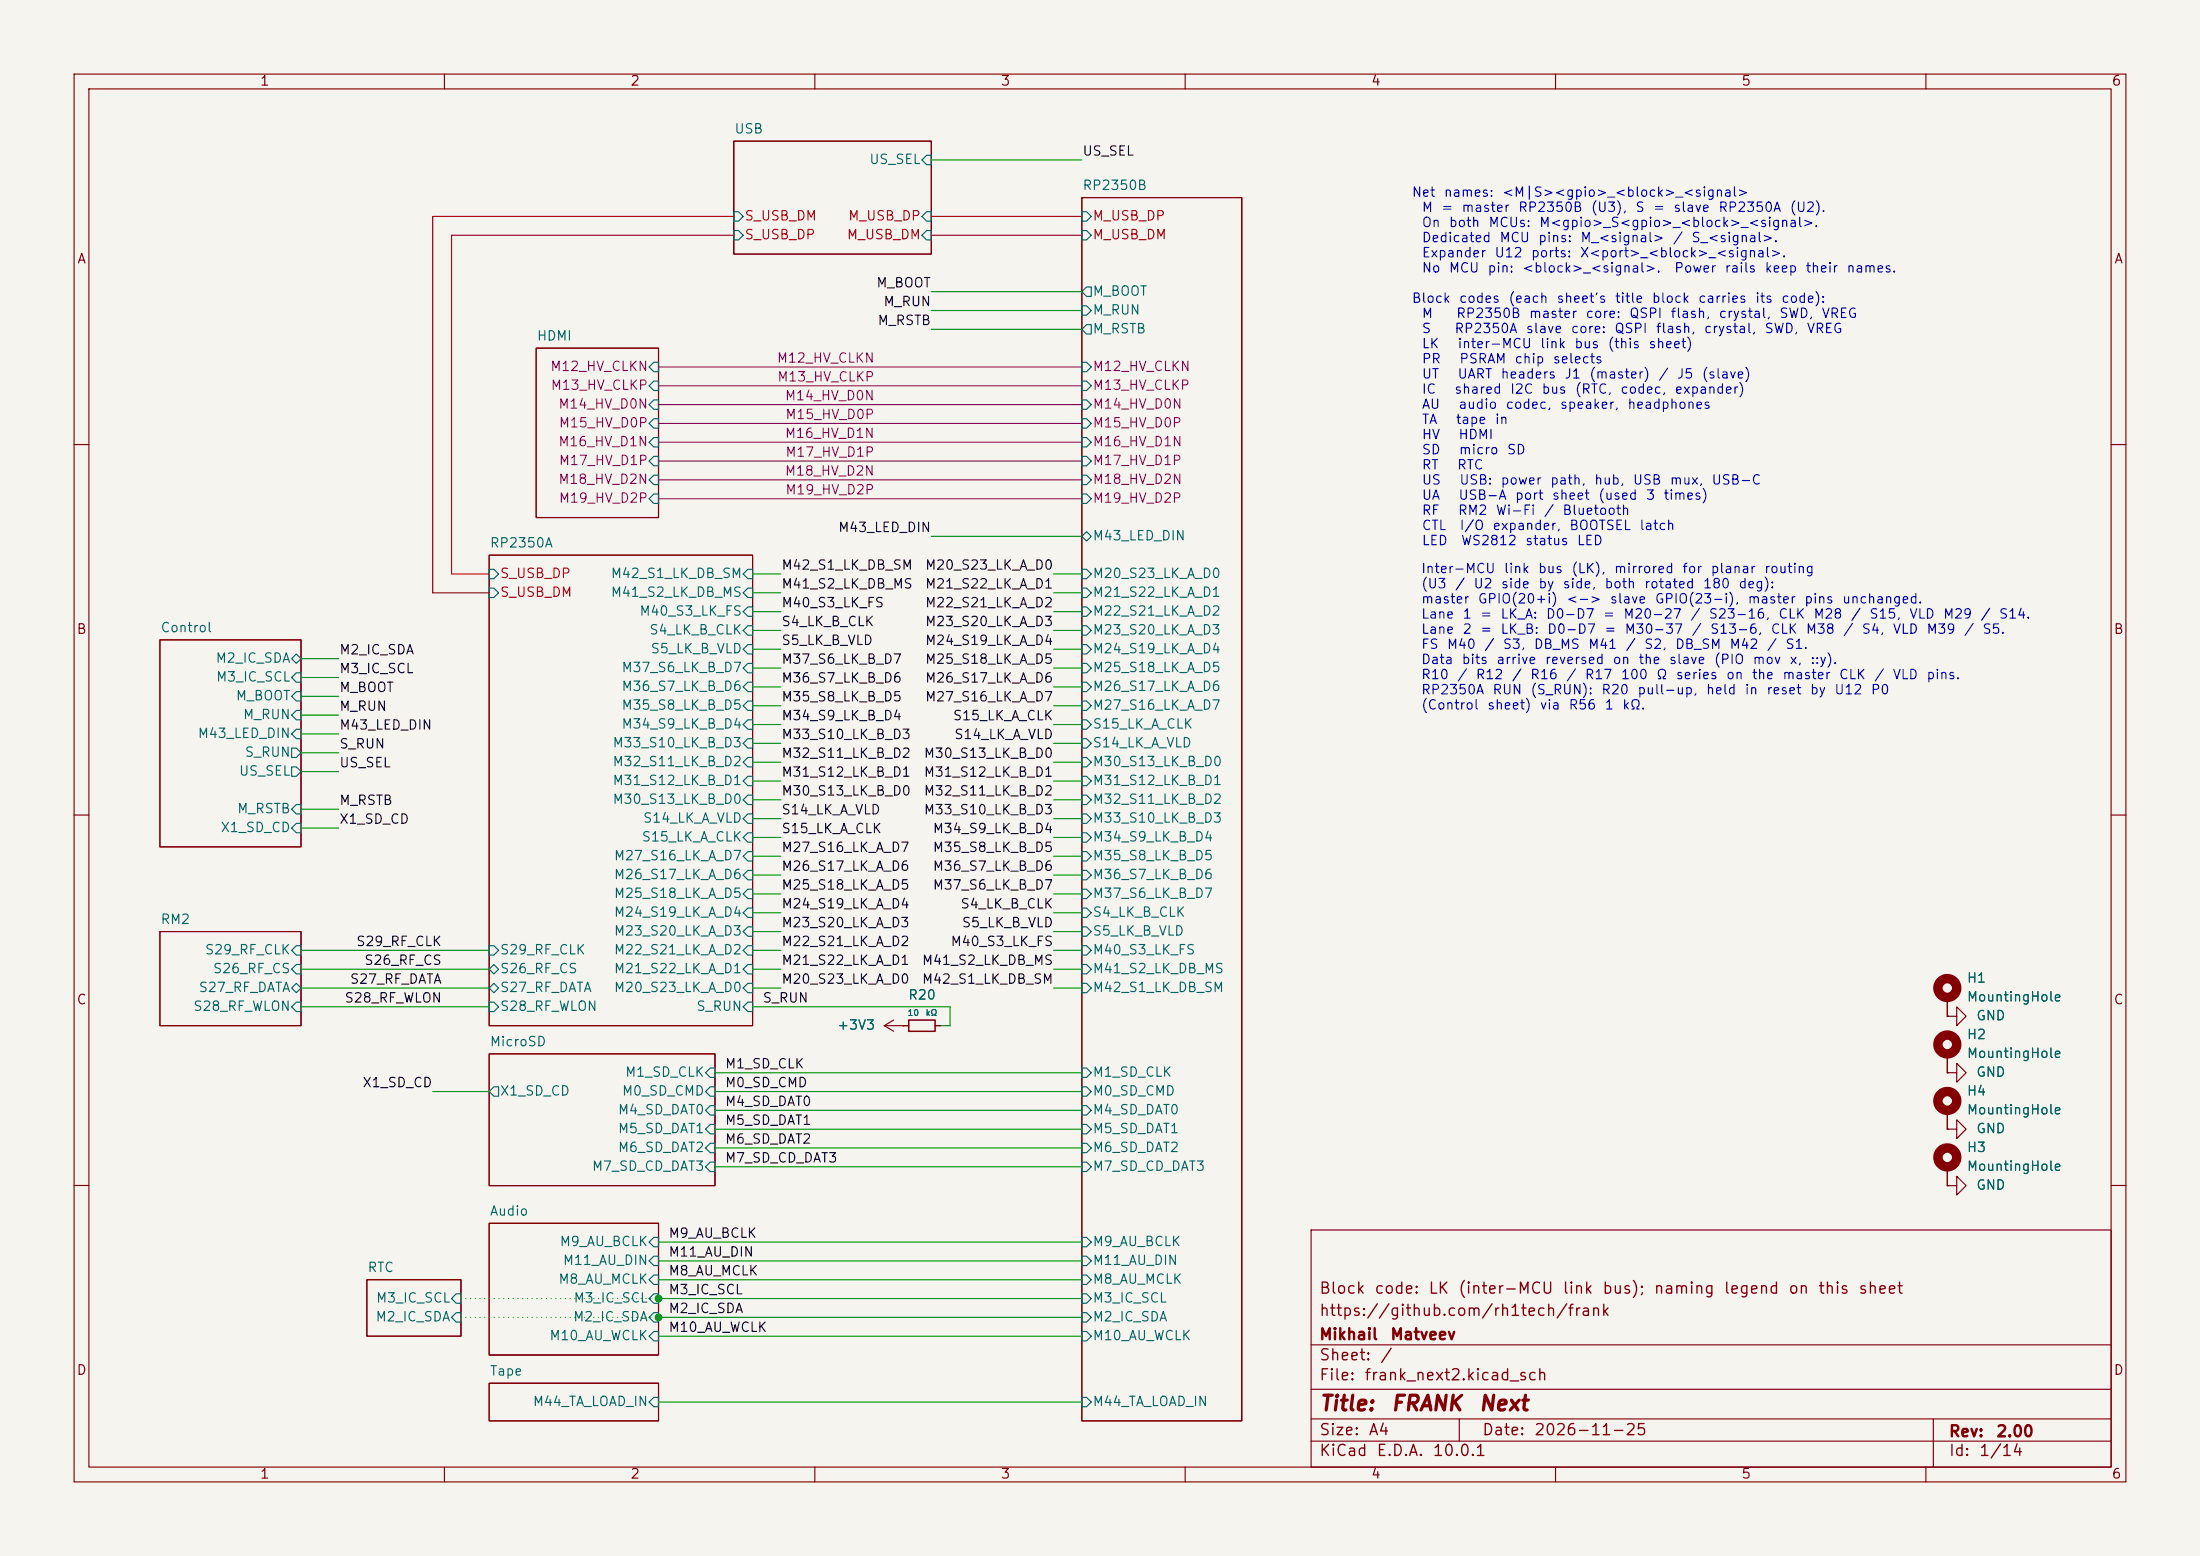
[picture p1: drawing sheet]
<svg xmlns="http://www.w3.org/2000/svg" width="297mm" height="210mm" viewBox="0 0 297 210" stroke-linecap="round" stroke-linejoin="round" font-family="sans-serif">
<path d="M0 0h297v210h-297z" fill="#f5f4ef" stroke="#f5f4ef" stroke-width=".14"/>
<g fill="none" stroke="#840000" stroke-width=".15">
<path d="M10 10h277v190h-277zM12 12h273v186h-273zM60 10v2M99.1 19.1h26.6v15.2h-26.6zM110 10v2M160 10v2M210 10v2M260 10v2M146 26.7h21.6v165.1h-21.6zM72.4 47h16.5v22.9h-16.5zM10 60h2M66 74.9h35.6v63.5h-35.6z"/>
<path d="M285 60h2M21.6 86.4h19v27.9h-19zM10 110h2M285 110h2M21.6 125.7h19v12.7h-19zM119.4 138.4l1.2 .8M119.4 138.4h3.3M120.6 137.7l-1.2 .7M121.9 138.4h.1M126.2 138.4h.8M262.9 137.2h1.3v-1.3l1.2 1.3-1.2 1.2v-1.2M262.9 137.2h.1"/>
<path d="M262.9 134.6v2.6M66 142.2h30.5v17.8h-30.5zM262.9 144.8h1.3v-1.3l1.2 1.3-1.2 1.3v-1.3M262.9 144.8h.1M262.9 152.4h1.3v-1.3l1.2 1.3-1.2 1.3v-1.3M262.9 152.4h.1M262.9 142.2v2.6M262.9 149.9v2.5M262.9 157.5v2.5M10 160h2M49.5 172.7h12.7v7.6h-12.7zM66 165.1h22.9v17.8h-22.9z"/>
<path d="M177 166h108v32h-108zM262.9 160h1.3v-1.2l1.2 1.2-1.2 1.3v-1.3M262.9 160h.1M285 160h2M60 198v2M66 186.7h22.9v5.1h-22.9zM110 198v2M160 198v2M177 194.5h108M177 191.5h108M177 187.5h108M177 181.5h108"/>
<path d="M197 191.5v3M210 198v2M260 198v2M261 191.5v6.5"/>
</g>
<g fill="none" stroke="#006464" stroke-width=".15">
<path d="M99.1 31.1h.6l.6 .7-.6 .6h-.6zM99.1 28.6h.6l.6 .6-.6 .6h-.6zM125.1 28.6h.6v1.2h-.6l-.6-.6zM125.1 31.1h.6v1.3h-.6l-.6-.6zM125.1 21h.6v1.2h-.6l-.6-.6zM146 28.6h.7l.6 .6-.6 .6h-.7zM146 31.1h.7l.6 .7-.6 .6h-.7zM146 39.4l.7-.7h.6v1.3h-.6zM87.6 49.5l.7-.6h.6v1.3h-.6zM87.6 57.2l.7-.7h.6v1.3h-.6zM88.3 51.4h.6v1.3h-.6l-.7-.6zM88.3 54h.6v1.2h-.6l-.7-.6z"/>
<path d="M88.3 59.1h.6v1.2h-.6l-.7-.6zM146 48.9h.7l.6 .6-.6 .7h-.7zM146 51.4h.7l.6 .7-.6 .6h-.7zM146 54h.7l.6 .6-.6 .6h-.7zM146 56.5h.7l.6 .7-.6 .6h-.7zM146 59.1h.7l.6 .6-.6 .6h-.7zM146 41.3h.7l.6 .6-.6 .6h-.7zM146 44.5l.7-.7h.6v1.3h-.6zM66 76.8h.7l.6 .7-.6 .6h-.7zM66 79.4h.7l.6 .6-.6 .6h-.7zM87.6 62.2l.7-.6h.6v1.3h-.6zM87.6 67.3l.7-.6h.6v1.2h-.6z"/>
<path d="M88.3 64.1h.6v1.3h-.6l-.7-.6zM100.3 77.5l.7-.7h.6v1.3h-.6zM101 79.4h.6v1.2h-.6l-.7-.6zM146 61.6h.7l.6 .6-.6 .7h-.7zM146 64.1h.7l.6 .7-.6 .6h-.7zM146 66.7h.7l.6 .6-.6 .6h-.7zM146 76.8h.7l.6 .7-.6 .6h-.7zM146 79.4h.7l.6 .6-.6 .6h-.7zM146 72.4l.7-.6 .6 .6-.6 .6zM39.4 88.9l.6-.6 .6 .6-.6 .6zM39.4 96.5l.6-.6h.6v1.3h-.6zM40 90.8h.6v1.3h-.6l-.6-.7z"/>
<path d="M40 93.3h.6v1.3h-.6l-.6-.6zM40 98.4h.6v1.3h-.6l-.6-.6zM100.3 82.6l.7-.7h.6v1.3h-.6zM100.3 95.3l.7-.7h.6v1.3h-.6zM101 84.5h.6v1.2h-.6l-.7-.6zM101 87h.6v1.3h-.6l-.7-.7zM101 89.5h.6v1.3h-.6l-.7-.6zM101 92.1h.6v1.2h-.6l-.7-.6zM101 97.2h.6v1.2h-.6l-.7-.6zM101 99.7h.6v1.3h-.6l-.7-.7zM146 81.9h.7l.6 .7-.6 .6h-.7zM146 84.5h.7l.6 .6-.6 .6h-.7z"/>
<path d="M146 92.1h.7l.6 .6-.6 .6h-.7zM146 94.6h.7l.6 .7-.6 .6h-.7zM146 97.2h.7l.6 .6-.6 .6h-.7zM146 99.7h.7l.6 .6-.6 .7h-.7zM146 87h.7l.6 .6-.6 .7h-.7zM146 89.5h.7l.6 .7-.6 .6h-.7zM39.4 101h.6l.6 .6-.6 .6h-.6zM39.4 103.5h.6l.6 .6-.6 .7h-.6zM40 108.6h.6v1.3h-.6l-.6-.7zM40 111.1h.6v1.3h-.6l-.6-.6zM100.3 105.4l.7-.6h.6v1.2h-.6zM100.3 113l.7-.6h.6v1.3h-.6z"/>
<path d="M101 102.2h.6v1.3h-.6l-.7-.6zM101 107.3h.6v1.3h-.6l-.7-.6zM101 109.9h.6v1.2h-.6l-.7-.6zM101 114.9h.6v1.3h-.6l-.7-.6zM101 117.5h.6v1.2h-.6l-.7-.6zM146 102.2h.7l.6 .7-.6 .6h-.7zM146 104.8h.7l.6 .6-.6 .6h-.7zM146 107.3h.7l.6 .7-.6 .6h-.7zM146 109.9h.7l.6 .6-.6 .6h-.7zM146 112.4h.7l.6 .6-.6 .7h-.7zM146 114.9h.7l.6 .7-.6 .6h-.7zM146 117.5h.7l.6 .6-.6 .6h-.7z"/>
<path d="M39.4 133.4l.6-.7 .6 .7-.6 .6zM40 127.6h.6v1.3h-.6l-.6-.6zM40 130.2h.6v1.2h-.6l-.6-.6zM40 135.3h.6v1.2h-.6l-.6-.6zM66 135.3h.7l.6 .6-.6 .6h-.7zM66 127.6h.7l.6 .7-.6 .6h-.7zM66 133.4l.7-.7 .6 .7-.6 .6zM66.7 130.2l.6 .6-.6 .6-.7-.6zM100.3 123.2l.7-.6h.6v1.2h-.6zM100.3 133.4l.7-.7h.6v1.3h-.6zM100.3 135.9l.7-.6h.6v1.2h-.6zM101 120h.6v1.3h-.6l-.7-.6z"/>
<path d="M101 125.1h.6v1.3h-.6l-.7-.7zM101 127.6h.6v1.3h-.6l-.7-.6zM101 130.2h.6v1.2h-.6l-.7-.6zM146 120h.7l.6 .7-.6 .6h-.7zM146 122.6h.7l.6 .6-.6 .6h-.7zM146 125.1h.7l.6 .6-.6 .7h-.7zM146 132.7h.7l.6 .7-.6 .6h-.7zM146 127.6h.7l.6 .7-.6 .6h-.7zM146 130.2h.7l.6 .6-.6 .6h-.7zM66.7 146.7h.6v1.3h-.6l-.7-.7zM95.9 144.1h.6v1.3h-.6l-.7-.6zM95.9 146.7h.6v1.3h-.6l-.7-.7z"/>
<path d="M95.9 149.2h.6v1.3h-.6l-.7-.6zM95.9 151.8h.6v1.2h-.6l-.7-.6zM95.9 154.3h.6v1.3h-.6l-.7-.7zM95.9 156.8h.6v1.3h-.6l-.7-.6zM146 146.7h.7l.6 .6-.6 .7h-.7zM146 144.1h.7l.6 .7-.6 .6h-.7zM146 149.2h.7l.6 .7-.6 .6h-.7zM146 151.8h.7l.6 .6-.6 .6h-.7zM146 154.3h.7l.6 .6-.6 .7h-.7zM146 156.8h.7l.6 .7-.6 .6h-.7zM61.6 174.6h.6v1.3h-.6l-.6-.6zM61.6 177.2h.6v1.2h-.6l-.6-.6z"/>
<path d="M87.6 177.8l.7-.6h.6v1.2h-.6zM88.3 167h.6v1.3h-.6l-.7-.7zM88.3 169.5h.6v1.3h-.6l-.7-.6zM88.3 172.1h.6v1.3h-.6l-.7-.7zM88.3 174.6h.6v1.3h-.6l-.7-.6zM88.3 179.7h.6v1.3h-.6l-.7-.7zM146 177.2h.7l.6 .6-.6 .6h-.7zM146 174.6h.7l.6 .7-.6 .6h-.7zM146 169.5h.7l.6 .7-.6 .6h-.7zM146 172.1h.7l.6 .6-.6 .7h-.7zM146 167h.7l.6 .6-.6 .7h-.7zM146 179.7h.7l.6 .6-.6 .7h-.7z"/>
<path d="M87.6 189.2l.7-.6h.6v1.3h-.6zM146 188.6h.7l.6 .6-.6 .7h-.7z"/>
</g>
<g fill="none" stroke="#840000" stroke-width="1.3">
<circle cx="262.9" cy="133.3" r="1.27"/>
<circle cx="262.9" cy="141" r="1.27"/>
<circle cx="262.9" cy="156.2" r="1.27"/>
<circle cx="262.9" cy="148.6" r="1.27"/>
</g>
<path d="M122.7 137.7h3.5v1.5h-3.5z" fill="none" stroke="#840000" stroke-width=".2"/>
<g fill="none" stroke="#009600" stroke-width=".15">
<path d="M125.7 21.6h20.3M125.7 39.4h20.3M125.7 44.5h20.3M125.7 41.9h20.3M101.6 77.5h3.8M125.7 72.4h20.3M142.2 77.5h3.8M40.6 99.1h5.1M40.6 91.4h5.1M40.6 88.9h5.1M40.6 96.5h5.1M40.6 94h5.1"/>
<path d="M101.6 82.6h3.8M101.6 90.2h3.8M101.6 95.3h3.8M101.6 85.1h3.8M101.6 80h3.8M101.6 97.8h3.8M101.6 87.6h3.8M101.6 92.7h3.8M142.2 82.6h3.8M142.2 90.2h3.8M142.2 95.3h3.8M142.2 85.1h3.8"/>
<path d="M142.2 80h3.8M142.2 97.8h3.8M142.2 87.6h3.8M142.2 92.7h3.8M40.6 101.6h5.1M40.6 104.1h5.1M40.6 109.2h5.1M40.6 111.8h5.1M101.6 105.4h3.8M101.6 100.3h3.8M101.6 108h3.8M101.6 118.1h3.8"/>
<path d="M101.6 102.9h3.8M101.6 113h3.8M101.6 110.5h3.8M101.6 115.6h3.8M142.2 105.4h3.8M142.2 100.3h3.8M142.2 108h3.8M142.2 118.1h3.8M142.2 102.9h3.8M142.2 113h3.8M142.2 110.5h3.8M142.2 115.6h3.8"/>
<path d="M40.6 133.4h25.4M40.6 135.9h25.4M40.6 130.8h25.4M40.6 128.3h25.4M101.6 123.2h3.8M101.6 125.7h3.8M101.6 133.4h3.8M101.6 135.9h26.7v2.5h-1.3M101.6 130.8h3.8M101.6 128.3h3.8M101.6 120.7h3.8M142.2 123.2h3.8"/>
<path d="M142.2 125.7h3.8M142.2 133.4h3.8M142.2 130.8h3.8M142.2 128.3h3.8M142.2 120.7h3.8M58.4 147.3h7.6M96.5 147.3h49.5M96.5 152.4h49.5M96.5 157.5h49.5M96.5 154.9h49.5M96.5 144.8h49.5M96.5 149.9h49.5"/>
<path d="M88.9 172.7h57.1M88.9 177.8h57.1M88.9 175.3h57.1M88.9 167.6h57.1M88.9 170.2h57.1M88.9 189.2h57.1M88.9 180.3h57.1"/>
</g>
<path d="M88.9 49.5h57.1M88.9 54.6h57.1M88.9 57.2h57.1M88.9 59.7h57.1M88.9 52.1h57.1M88.9 62.2h57.1M88.9 64.8h57.1M88.9 67.3h57.1" fill="none" stroke="#840084" stroke-width=".15"/>
<path d="M62.2 177.8h26.7M62.2 175.3h26.7" fill="none" stroke="#009600" stroke-width=".15" stroke-dasharray="0 .6"/>
<path d="M99.1 31.8h-38.1v45.7h5M99.1 29.2h-40.7v50.8h7.6M125.7 31.8h20.3M125.7 29.2h20.3" fill="none" stroke="#c20000" stroke-width=".15"/>
<g fill="#009600" stroke="#009600" stroke-width=".14">
<circle cx="88.9" cy="175.3" r=".46"/>
<circle cx="88.9" cy="177.8" r=".46"/>
</g>
<g font-size="2" fill="#840000">
<text x="178" y="190.9">Title:</text>
<text x="187.7" y="190.9">FRANK</text>
<text x="199.5" y="190.9">Next</text>
</g>
<g font-size="1.5" fill="#840000">
<text x="178" y="178">https://github.com/rh1tech/frank</text>
<text x="178" y="175">Block</text>
<text x="185.4" y="175">code:</text>
<text x="192.7" y="175">LK</text>
<text x="196.8" y="175">(inter-MCU</text>
<text x="210.8" y="175">link</text>
<text x="216.2" y="175">bus);</text>
<text x="223.2" y="175">naming</text>
<text x="232.6" y="175">legend</text>
<text x="241.3" y="175">on</text>
<text x="245.3" y="175">this</text>
<text x="250.8" y="175">sheet</text>
<text x="178" y="184">Sheet:</text>
<text x="178" y="181.2">Mikhail</text>
<text x="186.2" y="184">/</text>
<text x="187.6" y="181.2">Matveev</text>
<text x="178" y="186.7">File:</text>
<text x="184.1" y="186.7">frank_next2.kicad_sch</text>
<text x="178" y="196.9">KiCad</text>
<text x="178" y="194.1">Size:</text>
<text x="184.7" y="194.1">A4</text>
<text x="185.7" y="196.9">E.D.A.</text>
<text x="193.3" y="196.9">10.0.1</text>
<text x="200" y="194.1">Date:</text>
<text x="207" y="194.1">2026-11-25</text>
<text x="263" y="194.3">Rev:</text>
<text x="263" y="196.9">Id:</text>
<text x="267.1" y="196.9">1/14</text>
<text x="269.4" y="194.3">2.00</text>
</g>
<g font-size="1.3" fill="#840000">
<text x="35" y="11.9">1</text>
<text x="85" y="11.9">2</text>
<text x="135" y="11.9">3</text>
<text x="185" y="11.9">4</text>
<text x="235" y="11.9">5</text>
<text x="285" y="11.9">6</text>
<text x="10.3" y="35.9">A</text>
<text x="285.3" y="35.9">A</text>
<text x="10.3" y="85.9">B</text>
<text x="285.3" y="85.9">B</text>
<text x="10.3" y="135.9">C</text>
<text x="285.3" y="135.9">C</text>
<text x="10.3" y="185.9">D</text>
<text x="285.3" y="185.9">D</text>
<text x="35" y="199.9">1</text>
<text x="85" y="199.9">2</text>
<text x="135" y="199.9">3</text>
<text x="185" y="199.9">4</text>
<text x="235" y="199.9">5</text>
<text x="285" y="199.9">6</text>
</g>
<g font-size="1.3" fill="#006464">
<text x="99.1" y="18.3">USB</text>
<text x="117.3" y="22.5">US_SEL</text>
<text x="146" y="26">RP2350B</text>
<text x="147.4" y="40.2">M_BOOT</text>
<text x="72.4" y="46.3">HDMI</text>
<text x="147.4" y="42.8">M_RUN</text>
<text x="147.4" y="45.3">M_RSTB</text>
<text x="66" y="74.2">RP2350A</text>
<text x="147.4" y="73.3">M43_LED_DIN</text>
<text x="82.4" y="78.3">M42_S1_LK_DB_SM</text>
<text x="82.4" y="80.9">M41_S2_LK_DB_MS</text>
<text x="86.2" y="83.4">M40_S3_LK_FS</text>
<text x="147.4" y="78.3">M20_S23_LK_A_D0</text>
<text x="147.4" y="80.9">M21_S22_LK_A_D1</text>
<text x="147.4" y="83.4">M22_S21_LK_A_D2</text>
<text x="21.6" y="85.6">Control</text>
<text x="29" y="89.8">M2_IC_SDA</text>
<text x="87.6" y="86">S4_LK_B_CLK</text>
<text x="87.7" y="88.5">S5_LK_B_VLD</text>
<text x="147.4" y="86">M23_S20_LK_A_D3</text>
<text x="147.4" y="88.5">M24_S19_LK_A_D4</text>
<text x="29.1" y="92.3">M3_IC_SCL</text>
<text x="31.7" y="94.8">M_BOOT</text>
<text x="83.8" y="91">M37_S6_LK_B_D7</text>
<text x="83.8" y="93.6">M36_S7_LK_B_D6</text>
<text x="147.4" y="93.6">M26_S17_LK_A_D6</text>
<text x="147.4" y="91">M25_S18_LK_A_D5</text>
<text x="26.6" y="99.9">M43_LED_DIN</text>
<text x="32.7" y="97.4">M_RUN</text>
<text x="82.6" y="101.2">M33_S10_LK_B_D3</text>
<text x="83.8" y="96.1">M35_S8_LK_B_D5</text>
<text x="83.8" y="98.7">M34_S9_LK_B_D4</text>
<text x="147.4" y="96.1">M27_S16_LK_A_D7</text>
<text x="147.4" y="98.7">S15_LK_A_CLK</text>
<text x="147.4" y="101.2">S14_LK_A_VLD</text>
<text x="32.2" y="105">US_SEL</text>
<text x="33" y="102.5">S_RUN</text>
<text x="82.6" y="103.7">M32_S11_LK_B_D2</text>
<text x="82.6" y="106.3">M31_S12_LK_B_D1</text>
<text x="147.4" y="103.7">M30_S13_LK_B_D0</text>
<text x="147.4" y="106.3">M31_S12_LK_B_D1</text>
<text x="29.7" y="112.6">X1_SD_CD</text>
<text x="31.9" y="110.1">M_RSTB</text>
<text x="82.6" y="108.8">M30_S13_LK_B_D0</text>
<text x="86.5" y="113.9">S15_LK_A_CLK</text>
<text x="86.7" y="111.4">S14_LK_A_VLD</text>
<text x="147.4" y="108.8">M32_S11_LK_B_D2</text>
<text x="147.4" y="111.4">M33_S10_LK_B_D3</text>
<text x="147.4" y="113.9">M34_S9_LK_B_D4</text>
<text x="82.8" y="116.4">M27_S16_LK_A_D7</text>
<text x="82.8" y="119">M26_S17_LK_A_D6</text>
<text x="147.4" y="116.4">M35_S8_LK_B_D5</text>
<text x="147.4" y="119">M36_S7_LK_B_D6</text>
<text x="21.6" y="125">RM2</text>
<text x="82.8" y="121.5">M25_S18_LK_A_D5</text>
<text x="82.8" y="124.1">M24_S19_LK_A_D4</text>
<text x="147.4" y="121.5">M37_S6_LK_B_D7</text>
<text x="147.4" y="124.1">S4_LK_B_CLK</text>
<text x="27.6" y="129.1">S29_RF_CLK</text>
<text x="28.7" y="131.7">S26_RF_CS</text>
<text x="67.4" y="129.1">S29_RF_CLK</text>
<text x="67.4" y="131.7">S26_RF_CS</text>
<text x="82.8" y="126.6">M23_S20_LK_A_D3</text>
<text x="82.8" y="129.1">M22_S21_LK_A_D2</text>
<text x="82.8" y="131.7">M21_S22_LK_A_D1</text>
<text x="147.4" y="126.6">S5_LK_B_VLD</text>
<text x="147.4" y="129.1">M40_S3_LK_FS</text>
<text x="147.4" y="131.7">M41_S2_LK_DB_MS</text>
<text x="26" y="136.8">S28_RF_WLON</text>
<text x="26.7" y="134.2">S27_RF_DATA</text>
<text x="67.4" y="136.8">S28_RF_WLON</text>
<text x="67.4" y="134.2">S27_RF_DATA</text>
<text x="82.8" y="134.2">M20_S23_LK_A_D0</text>
<text x="93.9" y="136.8">S_RUN</text>
<text x="122.5" y="135.2">R20</text>
<text x="147.4" y="134.2">M42_S1_LK_DB_SM</text>
<text x="265.4" y="132.9">H1</text>
<text x="265.4" y="135.5">MountingHole</text>
<text x="66" y="141.5">MicroSD</text>
<text x="112.9" y="139.3">+3V3</text>
<text x="265.4" y="140.6">H2</text>
<text x="265.4" y="143.1">MountingHole</text>
<text x="266.7" y="138">GND</text>
<text x="67.4" y="148.2">X1_SD_CD</text>
<text x="83.9" y="148.2">M0_SD_CMD</text>
<text x="84.3" y="145.6">M1_SD_CLK</text>
<text x="147.4" y="148.2">M0_SD_CMD</text>
<text x="147.4" y="145.6">M1_SD_CLK</text>
<text x="265.4" y="148.2">H4</text>
<text x="266.7" y="145.6">GND</text>
<text x="83.3" y="150.7">M4_SD_DAT0</text>
<text x="83.3" y="153.3">M5_SD_DAT1</text>
<text x="83.3" y="155.8">M6_SD_DAT2</text>
<text x="147.4" y="150.7">M4_SD_DAT0</text>
<text x="147.4" y="153.3">M5_SD_DAT1</text>
<text x="147.4" y="155.8">M6_SD_DAT2</text>
<text x="265.4" y="150.7">MountingHole</text>
<text x="265.4" y="155.8">H3</text>
<text x="266.7" y="153.3">GND</text>
<text x="79.8" y="158.3">M7_SD_CD_DAT3</text>
<text x="147.4" y="158.3">M7_SD_CD_DAT3</text>
<text x="265.4" y="158.3">MountingHole</text>
<text x="266.7" y="160.9">GND</text>
<text x="66" y="164.4">Audio</text>
<text x="49.5" y="172">RTC</text>
<text x="75.3" y="173.6">M8_AU_MCLK</text>
<text x="75.5" y="168.5">M9_AU_BCLK</text>
<text x="75.9" y="171">M11_AU_DIN</text>
<text x="147.4" y="171">M11_AU_DIN</text>
<text x="147.4" y="173.6">M8_AU_MCLK</text>
<text x="147.4" y="168.5">M9_AU_BCLK</text>
<text x="50.6" y="178.7">M2_IC_SDA</text>
<text x="50.7" y="176.1">M3_IC_SCL</text>
<text x="77.3" y="178.7">M2_IC_SDA</text>
<text x="77.3" y="176.1">M3_IC_SCL</text>
<text x="147.4" y="178.7">M2_IC_SDA</text>
<text x="147.4" y="176.1">M3_IC_SCL</text>
<text x="66" y="186">Tape</text>
<text x="74.1" y="181.2">M10_AU_WCLK</text>
<text x="147.4" y="181.2">M10_AU_WCLK</text>
<text x="71.8" y="190.1">M44_TA_LOAD_IN</text>
<text x="147.4" y="190.1">M44_TA_LOAD_IN</text>
</g>
<g font-size="1.3" fill="#0f0f0f">
<text x="146" y="21.3">US_SEL</text>
<text x="118.2" y="39.1">M_BOOT</text>
<text x="119.2" y="41.6">M_RUN</text>
<text x="118.4" y="44.2">M_RSTB</text>
<text x="105.4" y="77.2">M42_S1_LK_DB_SM</text>
<text x="113.1" y="72.1">M43_LED_DIN</text>
<text x="124.8" y="77.2">M20_S23_LK_A_D0</text>
<text x="105.4" y="79.7">M41_S2_LK_DB_MS</text>
<text x="105.4" y="82.3">M40_S3_LK_FS</text>
<text x="124.8" y="79.7">M21_S22_LK_A_D1</text>
<text x="124.8" y="82.3">M22_S21_LK_A_D2</text>
<text x="45.7" y="88.6">M2_IC_SDA</text>
<text x="105.4" y="87.4">S5_LK_B_VLD</text>
<text x="105.4" y="84.8">S4_LK_B_CLK</text>
<text x="105.4" y="89.9">M37_S6_LK_B_D7</text>
<text x="124.8" y="89.9">M25_S18_LK_A_D5</text>
<text x="124.8" y="84.8">M23_S20_LK_A_D3</text>
<text x="124.8" y="87.4">M24_S19_LK_A_D4</text>
<text x="45.7" y="91.2">M3_IC_SCL</text>
<text x="45.7" y="93.7">M_BOOT</text>
<text x="105.4" y="92.4">M36_S7_LK_B_D6</text>
<text x="105.4" y="95">M35_S8_LK_B_D5</text>
<text x="124.8" y="95">M27_S16_LK_A_D7</text>
<text x="124.8" y="92.4">M26_S17_LK_A_D6</text>
<text x="45.7" y="101.3">S_RUN</text>
<text x="45.7" y="98.8">M43_LED_DIN</text>
<text x="45.7" y="96.3">M_RUN</text>
<text x="105.4" y="100.1">M33_S10_LK_B_D3</text>
<text x="105.4" y="97.5">M34_S9_LK_B_D4</text>
<text x="128.6" y="97.5">S15_LK_A_CLK</text>
<text x="128.7" y="100.1">S14_LK_A_VLD</text>
<text x="45.7" y="103.9">US_SEL</text>
<text x="105.4" y="102.6">M32_S11_LK_B_D2</text>
<text x="105.4" y="107.7">M30_S13_LK_B_D0</text>
<text x="105.4" y="105.1">M31_S12_LK_B_D1</text>
<text x="124.6" y="102.6">M30_S13_LK_B_D0</text>
<text x="124.6" y="107.7">M32_S11_LK_B_D2</text>
<text x="124.6" y="105.1">M31_S12_LK_B_D1</text>
<text x="45.7" y="111.5">X1_SD_CD</text>
<text x="45.7" y="109">M_RSTB</text>
<text x="105.4" y="112.8">S15_LK_A_CLK</text>
<text x="105.4" y="110.2">S14_LK_A_VLD</text>
<text x="124.6" y="110.2">M33_S10_LK_B_D3</text>
<text x="125.8" y="112.8">M34_S9_LK_B_D4</text>
<text x="105.4" y="115.3">M27_S16_LK_A_D7</text>
<text x="105.4" y="117.8">M26_S17_LK_A_D6</text>
<text x="125.8" y="115.3">M35_S8_LK_B_D5</text>
<text x="125.8" y="117.8">M36_S7_LK_B_D6</text>
<text x="105.4" y="122.9">M24_S19_LK_A_D4</text>
<text x="105.4" y="125.5">M23_S20_LK_A_D3</text>
<text x="105.4" y="120.4">M25_S18_LK_A_D5</text>
<text x="125.8" y="120.4">M37_S6_LK_B_D7</text>
<text x="129.6" y="122.9">S4_LK_B_CLK</text>
<text x="129.8" y="125.5">S5_LK_B_VLD</text>
<text x="48" y="128">S29_RF_CLK</text>
<text x="49.1" y="130.5">S26_RF_CS</text>
<text x="105.4" y="128">M22_S21_LK_A_D2</text>
<text x="105.4" y="130.5">M21_S22_LK_A_D1</text>
<text x="124.4" y="130.5">M41_S2_LK_DB_MS</text>
<text x="128.2" y="128">M40_S3_LK_FS</text>
<text x="46.4" y="135.6">S28_RF_WLON</text>
<text x="47.1" y="133.1">S27_RF_DATA</text>
<text x="102.9" y="135.6">S_RUN</text>
<text x="105.4" y="133.1">M20_S23_LK_A_D0</text>
<text x="124.4" y="133.1">M42_S1_LK_DB_SM</text>
<text x="48.8" y="147.1">X1_SD_CD</text>
<text x="97.8" y="144.5">M1_SD_CLK</text>
<text x="97.8" y="147.1">M0_SD_CMD</text>
<text x="97.8" y="149.6">M4_SD_DAT0</text>
<text x="97.8" y="152.1">M5_SD_DAT1</text>
<text x="97.8" y="154.7">M6_SD_DAT2</text>
<text x="97.8" y="157.2">M7_SD_CD_DAT3</text>
<text x="90.2" y="167.4">M9_AU_BCLK</text>
<text x="90.2" y="169.9">M11_AU_DIN</text>
<text x="90.2" y="172.5">M8_AU_MCLK</text>
<text x="90.2" y="175">M3_IC_SCL</text>
<text x="90.2" y="177.5">M2_IC_SDA</text>
<text x="90.2" y="180.1">M10_AU_WCLK</text>
</g>
<g font-size="1.3" fill="#0000c2">
<text x="190.5" y="26.9">Net</text>
<text x="191.9" y="28.9">M</text>
<text x="194.5" y="28.9">=</text>
<text x="194.8" y="26.9">names:</text>
<text x="197.2" y="28.9">master</text>
<text x="202.7" y="26.9">&lt;M|S&gt;&lt;gpio&gt;_&lt;block&gt;_&lt;signal&gt;</text>
<text x="204.9" y="28.9">RP2350B</text>
<text x="214.7" y="28.9">(U3),</text>
<text x="220.7" y="28.9">S</text>
<text x="223.1" y="28.9">=</text>
<text x="225.8" y="28.9">slave</text>
<text x="231.9" y="28.9">RP2350A</text>
<text x="241.5" y="28.9">(U2).</text>
<text x="191.9" y="31">On</text>
<text x="191.9" y="33">Dedicated</text>
<text x="191.9" y="35.1">Expander</text>
<text x="195.5" y="31">both</text>
<text x="200.8" y="31">MCUs:</text>
<text x="201.7" y="35.1">U12</text>
<text x="202.3" y="33">MCU</text>
<text x="206.6" y="35.1">ports:</text>
<text x="207.6" y="33">pins:</text>
<text x="207.7" y="31">M&lt;gpio&gt;_S&lt;gpio&gt;_&lt;block&gt;_&lt;signal&gt;.</text>
<text x="213.2" y="35.1">X&lt;port&gt;_&lt;block&gt;_&lt;signal&gt;.</text>
<text x="213.3" y="33">M_&lt;signal&gt;</text>
<text x="225.7" y="33">/</text>
<text x="228.2" y="33">S_&lt;signal&gt;.</text>
<text x="190.5" y="41.2">Block</text>
<text x="191.9" y="37.1">No</text>
<text x="195.5" y="37.1">MCU</text>
<text x="196.9" y="41.2">codes</text>
<text x="200.7" y="37.1">pin:</text>
<text x="203.5" y="41.2">(each</text>
<text x="205.4" y="37.1">&lt;block&gt;_&lt;signal&gt;.</text>
<text x="210" y="41.2">sheet's</text>
<text x="217.9" y="41.2">title</text>
<text x="222.9" y="41.2">block</text>
<text x="225.9" y="37.1">Power</text>
<text x="229.2" y="41.2">carries</text>
<text x="232.7" y="37.1">rails</text>
<text x="236.9" y="41.2">its</text>
<text x="238.1" y="37.1">keep</text>
<text x="240.4" y="41.2">code):</text>
<text x="243.7" y="37.1">their</text>
<text x="249.2" y="37.1">names.</text>
<text x="191.9" y="43.2">M</text>
<text x="191.9" y="45.3">S</text>
<text x="191.9" y="47.3">LK</text>
<text x="196.3" y="45.3">RP2350A</text>
<text x="196.5" y="43.2">RP2350B</text>
<text x="196.7" y="47.3">inter-MCU</text>
<text x="205.9" y="45.3">slave</text>
<text x="206.3" y="43.2">master</text>
<text x="207.8" y="47.3">link</text>
<text x="212" y="45.3">core:</text>
<text x="212.4" y="47.3">bus</text>
<text x="214" y="43.2">core:</text>
<text x="216.9" y="47.3">(this</text>
<text x="217.9" y="45.3">QSPI</text>
<text x="219.9" y="43.2">QSPI</text>
<text x="222.5" y="47.3">sheet)</text>
<text x="223.4" y="45.3">flash,</text>
<text x="225.4" y="43.2">flash,</text>
<text x="229.9" y="45.3">crystal,</text>
<text x="231.9" y="43.2">crystal,</text>
<text x="238.1" y="45.3">SWD,</text>
<text x="240.1" y="43.2">SWD,</text>
<text x="243.8" y="45.3">VREG</text>
<text x="245.8" y="43.2">VREG</text>
<text x="191.9" y="49.4">PR</text>
<text x="191.9" y="51.4">UT</text>
<text x="191.9" y="53.5">IC</text>
<text x="196.2" y="53.5">shared</text>
<text x="196.7" y="51.4">UART</text>
<text x="196.9" y="49.4">PSRAM</text>
<text x="202.5" y="51.4">headers</text>
<text x="203.8" y="53.5">I2C</text>
<text x="204.4" y="49.4">chip</text>
<text x="208" y="53.5">bus</text>
<text x="209.5" y="49.4">selects</text>
<text x="211.1" y="51.4">J1</text>
<text x="212.5" y="53.5">(RTC,</text>
<text x="214.5" y="51.4">(master)</text>
<text x="218.7" y="53.5">codec,</text>
<text x="223.8" y="51.4">/</text>
<text x="226" y="53.5">expander)</text>
<text x="226.3" y="51.4">J5</text>
<text x="229.6" y="51.4">(slave)</text>
<text x="191.9" y="55.5">AU</text>
<text x="191.9" y="57.5">TA</text>
<text x="191.9" y="59.6">HV</text>
<text x="196.4" y="57.5">tape</text>
<text x="196.8" y="55.5">audio</text>
<text x="196.8" y="59.6">HDMI</text>
<text x="201.7" y="57.5">in</text>
<text x="203.2" y="55.5">codec,</text>
<text x="210.5" y="55.5">speaker,</text>
<text x="219.6" y="55.5">headphones</text>
<text x="191.9" y="61.6">SD</text>
<text x="191.9" y="63.7">RT</text>
<text x="191.9" y="65.7">US</text>
<text x="196.6" y="63.7">RTC</text>
<text x="196.9" y="61.6">micro</text>
<text x="196.9" y="65.7">USB:</text>
<text x="202.5" y="65.7">power</text>
<text x="203.3" y="61.6">SD</text>
<text x="209.2" y="65.7">path,</text>
<text x="215.1" y="65.7">hub,</text>
<text x="220.3" y="65.7">USB</text>
<text x="225.3" y="65.7">mux,</text>
<text x="231" y="65.7">USB-C</text>
<text x="191.9" y="67.8">UA</text>
<text x="191.9" y="69.8">RF</text>
<text x="191.9" y="71.9">CTL</text>
<text x="196.7" y="69.8">RM2</text>
<text x="196.8" y="67.8">USB-A</text>
<text x="197" y="71.9">I/O</text>
<text x="201.4" y="71.9">expander,</text>
<text x="201.8" y="69.8">Wi-Fi</text>
<text x="204.4" y="67.8">port</text>
<text x="208.3" y="69.8">/</text>
<text x="209.4" y="67.8">sheet</text>
<text x="210.8" y="69.8">Bluetooth</text>
<text x="211.8" y="71.9">BOOTSEL</text>
<text x="215.7" y="67.8">(used</text>
<text x="221.2" y="71.9">latch</text>
<text x="222.1" y="67.8">3</text>
<text x="224.5" y="67.8">times)</text>
<text x="191.8" y="77.7">Inter-MCU</text>
<text x="191.9" y="73.9">LED</text>
<text x="197.1" y="73.9">WS2812</text>
<text x="202.9" y="77.7">link</text>
<text x="205.8" y="73.9">status</text>
<text x="207.5" y="77.7">bus</text>
<text x="212" y="77.7">(LK),</text>
<text x="212.8" y="73.9">LED</text>
<text x="217.8" y="77.7">mirrored</text>
<text x="227" y="77.7">for</text>
<text x="230.8" y="77.7">planar</text>
<text x="238.1" y="77.7">routing</text>
<text x="191.8" y="79.7">(U3</text>
<text x="191.8" y="81.8">master</text>
<text x="191.8" y="83.8">Lane</text>
<text x="196.3" y="79.7">/</text>
<text x="197.4" y="83.8">1</text>
<text x="198.8" y="79.7">U2</text>
<text x="199.4" y="81.8">GPIO(20+i)</text>
<text x="199.7" y="83.8">=</text>
<text x="202.5" y="83.8">LK_A:</text>
<text x="202.5" y="79.7">side</text>
<text x="207.6" y="79.7">by</text>
<text x="208.6" y="83.8">D0-D7</text>
<text x="210.9" y="79.7">side,</text>
<text x="211.3" y="81.8">&lt;-&gt;</text>
<text x="216.3" y="83.8">=</text>
<text x="216.5" y="79.7">both</text>
<text x="217.2" y="81.8">slave</text>
<text x="219.1" y="83.8">M20-27</text>
<text x="221.9" y="79.7">rotated</text>
<text x="223.3" y="81.8">GPIO(23-i),</text>
<text x="228.1" y="83.8">/</text>
<text x="229.8" y="79.7">180</text>
<text x="230.6" y="83.8">S23-16,</text>
<text x="234.6" y="79.7">deg):</text>
<text x="235.8" y="81.8">master</text>
<text x="240" y="83.8">CLK</text>
<text x="243.5" y="81.8">pins</text>
<text x="244.7" y="83.8">M28</text>
<text x="248.6" y="81.8">unchanged.</text>
<text x="249.8" y="83.8">/</text>
<text x="252.3" y="83.8">S15,</text>
<text x="257.7" y="83.8">VLD</text>
<text x="262.2" y="83.8">M29</text>
<text x="267.3" y="83.8">/</text>
<text x="269.8" y="83.8">S14.</text>
<text x="191.8" y="85.9">Lane</text>
<text x="191.8" y="87.9">FS</text>
<text x="191.8" y="89.9">Data</text>
<text x="195.2" y="87.9">M40</text>
<text x="197.2" y="89.9">bits</text>
<text x="197.4" y="85.9">2</text>
<text x="199.7" y="85.9">=</text>
<text x="200.3" y="87.9">/</text>
<text x="201.9" y="89.9">arrive</text>
<text x="202.5" y="85.9">LK_B:</text>
<text x="202.8" y="87.9">S3,</text>
<text x="207" y="87.9">DB_MS</text>
<text x="208.5" y="89.9">reversed</text>
<text x="208.8" y="85.9">D0-D7</text>
<text x="214.3" y="87.9">M41</text>
<text x="216.5" y="85.9">=</text>
<text x="217.6" y="89.9">on</text>
<text x="219.2" y="85.9">M30-37</text>
<text x="219.4" y="87.9">/</text>
<text x="221.1" y="89.9">the</text>
<text x="221.9" y="87.9">S2,</text>
<text x="225.2" y="89.9">slave</text>
<text x="226.1" y="87.9">DB_SM</text>
<text x="228.3" y="85.9">/</text>
<text x="230.8" y="85.9">S13-6,</text>
<text x="231.3" y="89.9">(PIO</text>
<text x="233.4" y="87.9">M42</text>
<text x="236.5" y="89.9">mov</text>
<text x="238.4" y="87.9">/</text>
<text x="239" y="85.9">CLK</text>
<text x="240.9" y="87.9">S1.</text>
<text x="241.5" y="89.9">x,</text>
<text x="243.7" y="85.9">M38</text>
<text x="244.3" y="89.9">::y).</text>
<text x="248.7" y="85.9">/</text>
<text x="251.2" y="85.9">S4,</text>
<text x="255.4" y="85.9">VLD</text>
<text x="260" y="85.9">M39</text>
<text x="265" y="85.9">/</text>
<text x="267.5" y="85.9">S5.</text>
<text x="191.8" y="92">R10</text>
<text x="191.8" y="94">RP2350A</text>
<text x="196.6" y="92">/</text>
<text x="199.1" y="92">R12</text>
<text x="201.4" y="94">RUN</text>
<text x="204" y="92">/</text>
<text x="206.5" y="92">R16</text>
<text x="206.5" y="94">(S_RUN):</text>
<text x="211.4" y="92">/</text>
<text x="213.9" y="92">R17</text>
<text x="216.1" y="94">R20</text>
<text x="218.7" y="92">100</text>
<text x="220.9" y="94">pull-up,</text>
<text x="223.5" y="92">Ω</text>
<text x="226.1" y="92">series</text>
<text x="230.2" y="94">held</text>
<text x="232.9" y="92">on</text>
<text x="235.4" y="94">in</text>
<text x="236.4" y="92">the</text>
<text x="238.4" y="94">reset</text>
<text x="240.5" y="92">master</text>
<text x="244.3" y="94">by</text>
<text x="247.5" y="94">U12</text>
<text x="248.2" y="92">CLK</text>
<text x="252.5" y="94">P0</text>
<text x="252.9" y="92">/</text>
<text x="255.4" y="92">VLD</text>
<text x="260" y="92">pins.</text>
<text x="191.8" y="96.1">(Control</text>
<text x="200.7" y="96.1">sheet)</text>
<text x="207.8" y="96.1">via</text>
<text x="211.7" y="96.1">R56</text>
<text x="216.5" y="96.1">1</text>
<text x="218.9" y="96.1">kΩ.</text>
</g>
<g font-size="1.3" fill="#c20000">
<text x="100.4" y="32.6">S_USB_DP</text>
<text x="100.4" y="30.1">S_USB_DM</text>
<text x="114.2" y="32.6">M_USB_DM</text>
<text x="114.4" y="30.1">M_USB_DP</text>
<text x="147.4" y="30.1">M_USB_DP</text>
<text x="147.4" y="32.6">M_USB_DM</text>
<text x="67.4" y="78.3">S_USB_DP</text>
<text x="67.4" y="80.9">S_USB_DM</text>
</g>
<g font-size="1.3" fill="#840084">
<text x="74.2" y="50.4">M12_HV_CLKN</text>
<text x="74.3" y="52.9">M13_HV_CLKP</text>
<text x="104.8" y="49.3">M12_HV_CLKN</text>
<text x="104.8" y="51.8">M13_HV_CLKP</text>
<text x="147.4" y="50.4">M12_HV_CLKN</text>
<text x="147.4" y="52.9">M13_HV_CLKP</text>
<text x="75.3" y="55.5">M14_HV_D0N</text>
<text x="75.4" y="58">M15_HV_D0P</text>
<text x="105.9" y="59.4">M16_HV_D1N</text>
<text x="105.9" y="54.3">M14_HV_D0N</text>
<text x="105.9" y="56.9">M15_HV_D0P</text>
<text x="147.4" y="55.5">M14_HV_D0N</text>
<text x="147.4" y="58">M15_HV_D0P</text>
<text x="75.3" y="60.6">M16_HV_D1N</text>
<text x="75.3" y="65.6">M18_HV_D2N</text>
<text x="75.4" y="63.1">M17_HV_D1P</text>
<text x="105.9" y="64.5">M18_HV_D2N</text>
<text x="105.9" y="62">M17_HV_D1P</text>
<text x="147.4" y="60.6">M16_HV_D1N</text>
<text x="147.4" y="63.1">M17_HV_D1P</text>
<text x="147.4" y="65.6">M18_HV_D2N</text>
<text x="75.4" y="68.2">M19_HV_D2P</text>
<text x="105.9" y="67">M19_HV_D2P</text>
<text x="147.4" y="68.2">M19_HV_D2P</text>
</g>
<g font-size=".8" fill="#006464">
<text x="122.5" y="137.3">10</text>
<text x="124.9" y="137.3">kΩ</text>
</g>
</svg>
